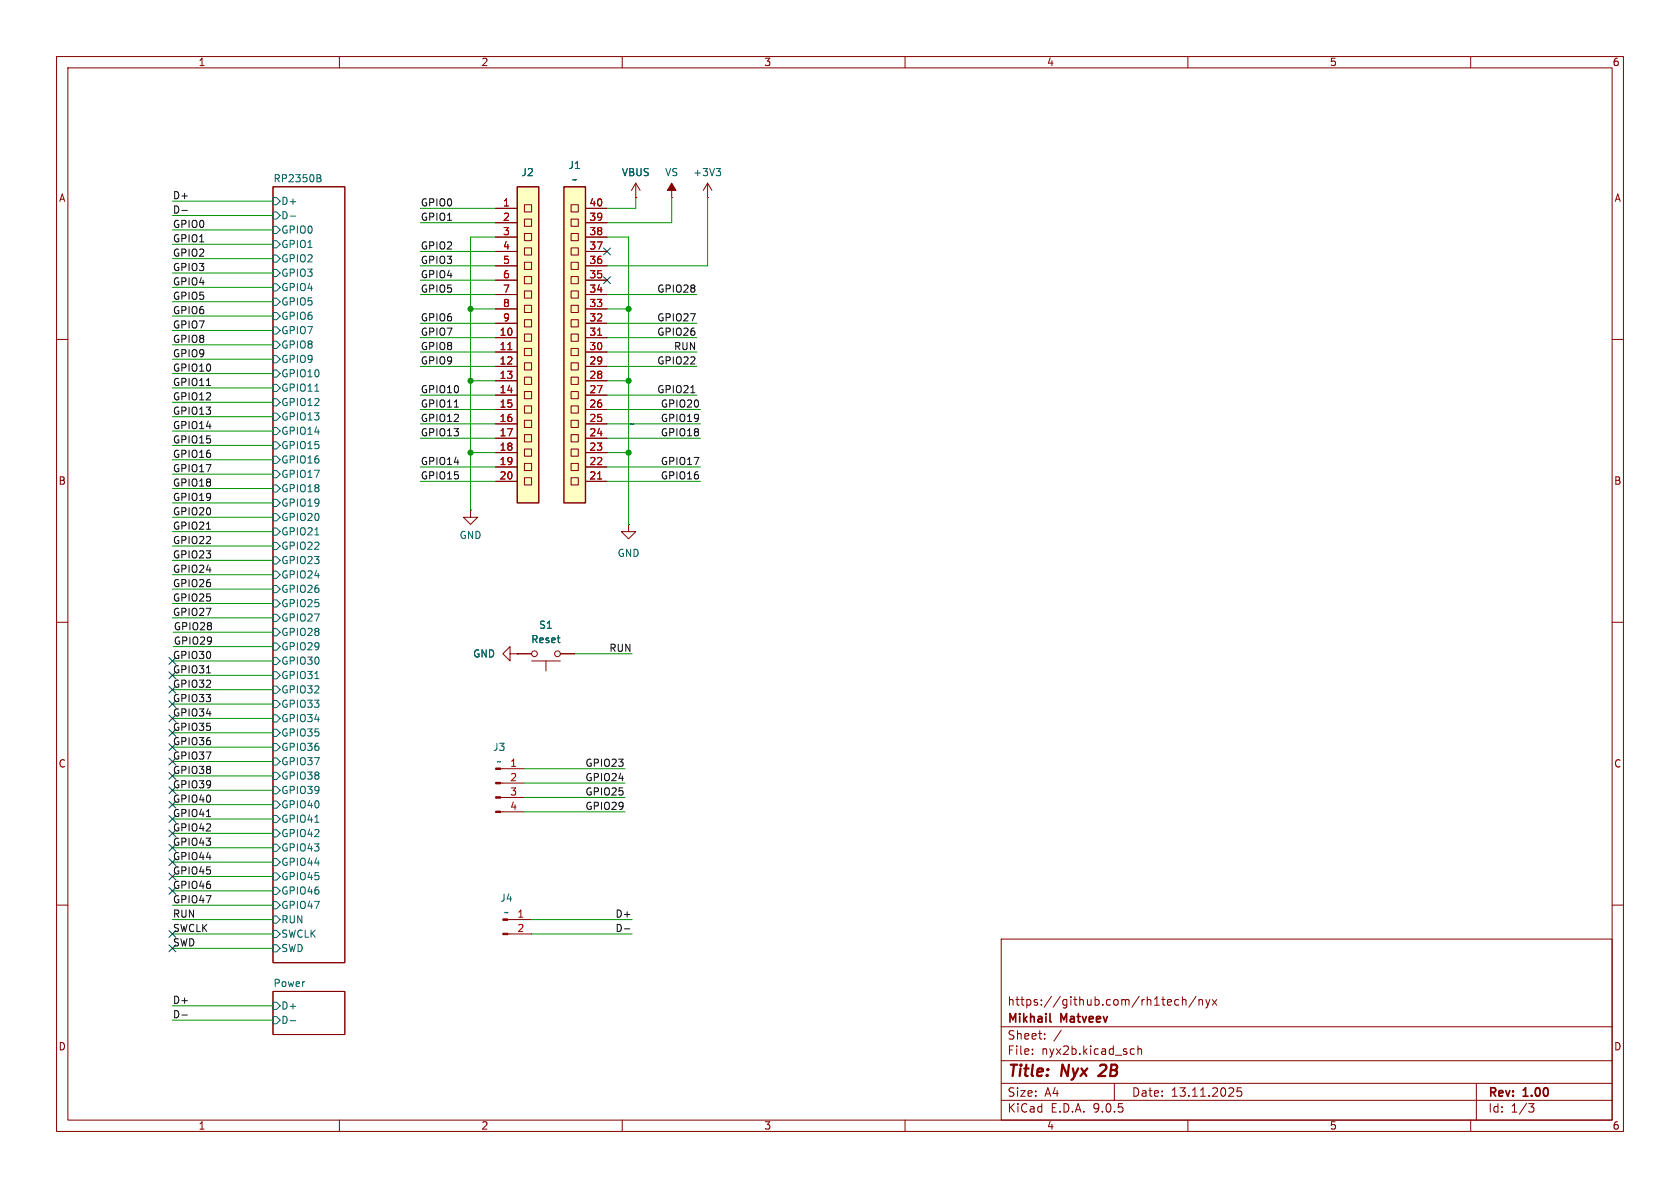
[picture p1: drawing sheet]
<svg xmlns="http://www.w3.org/2000/svg" width="297mm" height="210mm" viewBox="0 0 297 210" stroke-linecap="round" stroke-linejoin="round" font-family="sans-serif">
<g fill="none" stroke="#840000" stroke-width=".18">
<path d="M10 10h277v190h-277zM12 12h273v186h-273zM60 10v2M110 10v2M160 10v2M210 10v2M260 10v2M48.3 33h12.7v137.2h-12.7zM125.1 34.9h.1M125.1 32.4l-.8 1.3M125.1 32.4l.8 1.3M125.1 32.4v2.5"/>
<path d="M10 60h2M285 60h2M10 110h2M285 110h2M10 160h2M48.3 175.3h12.7v7.6h-12.7zM177 166h108v32h-108zM206.5 177.6h.5M206.5 176.8l.4-.1 .2 .4-.7 .1M208.4 176.8l-.4-.1-.3 .3v.4l.1 .2h.6M209 176.8l.2-.1 .4 .1 .1 .9M209 176.2v1.5"/>
<path d="M211.5 176.1l-1.3 2M212 176.8l.2-.1 .3 .1 .1 .9M212 176.7v1M213.2 176.7l.3 1M213.5 177.7l-.1 .4-.2 .1M213.9 176.7l-.4 1M214.3 176.7l.8 1M215.1 176.7l-.8 1M285 160h2M60 198v2M110 198v2M160 198v2"/>
<path d="M177 194.5h108M177 191.5h108M177 187.5h108M177 181.5h108M182.5 186.3v.1M182.5 185.5v.1M184.7 183.6v.1M184.7 182.8v.1M187.6 182.1l-1.3 2M197 191.5v3M200.1 185.4l.4 .1M200.5 186.3l-.4 .1"/>
<path d="M201.2 185.5l.2-.1 .3 .1 .1 .9M201.2 184.9v1.5M210 198v2M219.5 192.3h-.8v.7l.2-.1h.5l.1 .3v.5l-.3 .1-.5-.1M260 198v2M261 191.5v6.5M270.2 195.1h1l-.5 .6 .4 .1 .1 .5-.3 .3h-.4"/>
</g>
<path d="M195.4 189.1l-1.2 1.1h1.2" fill="none" stroke="#840000" stroke-width=".4"/>
<path d="M185.6 180.5l.2 .2" fill="none" stroke="#840000" stroke-width=".3"/>
<g fill="none" stroke="#006464" stroke-width=".18">
<path d="M48.3 34.9h.6l.6 .7-.6 .6h-.6zM48.3 37.5h.6l.6 .6-.6 .6h-.6zM51.3 38.2h1M56 30.9l.6 .1 .1 .2-.2 .3M56 31.5h.5M56.5 31.5l.3 .2-.1 .3-.7 .1M126.6 29.8h.8l-.4 .5M127.2 30.3l.2 .2v.3l-.2 .3M48.3 40h.6l.6 .6-.6 .7h-.6zM48.3 42.5h.6l.6 .7-.6 .6h-.6zM48.3 45.1h.6l.6 .6-.6 .7h-.6zM48.3 47.6h.6l.6 .7-.6 .6h-.6z"/>
<path d="M48.3 50.2h.6l.6 .6-.6 .6h-.6zM48.3 52.7h.6l.6 .6-.6 .7h-.6zM48.3 55.2h.6l.6 .7-.6 .6h-.6zM48.3 57.8h.6l.6 .6-.6 .7h-.6zM48.3 60.3h.6l.6 .7-.6 .6h-.6zM48.3 62.9h.6l.6 .6-.6 .6h-.6zM48.3 65.4h.6l.6 .6-.6 .7h-.6zM48.3 67.9h.6l.6 .7-.6 .6h-.6zM48.3 70.5h.6l.6 .6-.6 .7h-.6zM48.3 73h.6l.6 .7-.6 .6h-.6zM48.3 75.6h.6l.6 .6-.6 .6h-.6zM48.3 78.1h.6l.6 .6-.6 .7h-.6z"/>
<path d="M55.7 69.2h.7M48.3 80.6h.6l.6 .7-.6 .6h-.6zM48.3 83.2h.6l.6 .6-.6 .7h-.6zM48.3 85.7h.6l.6 .7-.6 .6h-.6zM48.3 88.3h.6l.6 .6-.6 .6h-.6zM48.3 90.8h.6l.6 .6-.6 .7h-.6zM48.3 93.3h.6l.6 .7-.6 .6h-.6zM48.3 95.9h.6l.6 .6-.6 .7h-.6zM48.3 98.4h.6l.6 .7-.6 .6h-.6zM55.7 94.6h.7M48.3 101h.6l.6 .6-.6 .6h-.6zM48.3 103.5h.6l.6 .6-.6 .7h-.6z"/>
<path d="M48.3 108.6h.6l.6 .6-.6 .7h-.6zM48.3 111.1h.6l.6 .7-.6 .6h-.6zM48.3 113.7h.6l.6 .6-.6 .6h-.6zM48.3 106h.6l.6 .7-.6 .6h-.6zM48.3 116.2h.6l.6 .6-.6 .7h-.6zM48.3 118.7h.6l.6 .7-.6 .6h-.6zM55.7 120h.7M48.3 121.3h.6l.6 .6-.6 .7h-.6zM48.3 123.8h.6l.6 .7-.6 .6h-.6zM48.3 126.4h.6l.6 .6-.6 .6h-.6zM48.3 128.9h.6l.6 .6-.6 .7h-.6zM48.3 131.4h.6l.6 .7-.6 .6h-.6z"/>
<path d="M48.3 134h.6l.6 .6-.6 .7h-.6zM48.3 136.5h.6l.6 .7-.6 .6h-.6zM48.3 139.1h.6l.6 .6-.6 .6h-.6zM48.3 141.6h.6l.6 .6-.6 .7h-.6zM48.3 144.1h.6l.6 .7-.6 .6h-.6zM48.3 146.7h.6l.6 .6-.6 .7h-.6zM48.3 149.2h.6l.6 .7-.6 .6h-.6zM48.3 151.8h.6l.6 .6-.6 .6h-.6zM48.3 154.3h.6l.6 .6-.6 .7h-.6zM48.3 156.8h.6l.6 .7-.6 .6h-.6zM48.3 159.4h.6l.6 .6-.6 .7h-.6zM55.7 145.4h.7"/>
<path d="M48.3 161.9h.6l.6 .7-.6 .6h-.6zM48.3 164.5h.6l.6 .6-.6 .6h-.6zM48.3 167h.6l.6 .6-.6 .7h-.6zM48.3 177.2h.6l.6 .6-.6 .6h-.6zM48.3 179.7h.6l.6 .6-.6 .7h-.6zM51.3 180.4h1"/>
</g>
<path d="M99.7 33h3.8v55.9h-3.8z" fill="#ffffc2"/>
<path d="M99.7 33h3.8v55.9h-3.8z" fill="none" stroke="#840000" stroke-width=".25"/>
<g fill="none" stroke="#840000" stroke-width=".18">
<path d="M101 36.2h1.2v1.3h-1.2zM101 38.7h1.2v1.3h-1.2zM103.5 36.8h3.8M103.5 39.4h3.8M101 41.3h1.2v1.2h-1.2zM101 43.8h1.2v1.3h-1.2zM101 46.4h1.2v1.2h-1.2zM101 48.9h1.2v1.3h-1.2zM101 51.4h1.2v1.3h-1.2zM101 54h1.2v1.2h-1.2zM101 56.5h1.2v1.3h-1.2zM101 59.1h1.2v1.2h-1.2z"/>
<path d="M103.5 41.9h3.8M103.5 44.5h3.8M103.5 47h3.8M103.5 49.5h3.8M103.5 52.1h3.8M103.5 54.6h3.8M103.5 57.2h3.8M103.5 59.7h3.8M101 61.6h1.2v1.3h-1.2zM101 64.1h1.2v1.3h-1.2zM101 66.7h1.2v1.2h-1.2zM101 69.2h1.2v1.3h-1.2z"/>
<path d="M101 71.8h1.2v1.2h-1.2zM101 74.3h1.2v1.3h-1.2zM101 76.8h1.2v1.3h-1.2zM101 79.4h1.2v1.2h-1.2zM103.5 62.2h3.8M103.5 64.8h3.8M103.5 67.3h3.8M103.5 69.9h3.8M103.5 72.4h3.8M103.5 74.9h3.8M103.5 77.5h3.8M83.2 90.2v1.2h1.3l-1.3 1.3-1.3-1.3h1.3"/>
<path d="M83.2 90.2h.1M101 81.9h1.2v1.3h-1.2zM101 84.5h1.2v1.2h-1.2zM103.5 80h3.8M103.5 82.6h3.8M103.5 85.1h3.8M111.1 92.7v1.3h1.3l-1.3 1.3-1.2-1.3h1.2M111.1 92.7h.1M90.2 115.6v-1.3l-1.3 1.3 1.3 1.2v-1.2h1.2M91.4 115.6h.1M91.4 115.6h2.6M94 116.8h5.1"/>
<path d="M96.5 116.8v1.8M99.1 115.6h2.5M88.5 135.9h4.2M88.5 138.4h4.2M88.5 141h4.2M88.5 143.5h4.2M89.8 162.6h4.2M89.8 165.1h4.2"/>
<circle cx="94.5" cy="115.6" r=".51"/>
<circle cx="98.6" cy="115.6" r=".51"/>
</g>
<path d="M105.7 59.3h.7M105.7 84.7h.7" fill="none" stroke="#a90000" stroke-width=".18"/>
<g fill="#840000" stroke="#840000" stroke-width=".18">
<path d="M88.9 162.4h.9v.3h-.9z"/>
<path d="M88.9 165h.9v.2h-.9z"/>
<path d="M87.6 135.8h.9v.2h-.9z"/>
<path d="M87.6 138.3h.9v.3h-.9z"/>
<path d="M87.6 140.8h.9v.3h-.9z"/>
<path d="M87.6 143.4h.9v.2h-.9z"/>
</g>
<path d="M91.4 33h3.8v55.9h-3.8z" fill="#ffffc2"/>
<path d="M91.4 33h3.8v55.9h-3.8z" fill="none" stroke="#840000" stroke-width=".25"/>
<g fill="none" stroke="#840000" stroke-width=".18">
<path d="M87.6 36.8h3.8M87.6 39.4h3.8M92.7 36.2h1.3v1.3h-1.3zM92.7 38.7h1.3v1.3h-1.3zM103.5 36.8h3.8M103.5 39.4h3.8M112.4 34.9h.1M112.4 32.4l-.8 1.3M112.4 32.4l.8 1.3M112.4 32.4v2.5M118.7 34.9h.1M118.7 32.4v2.5"/>
<path d="M87.6 41.9h3.8M87.6 44.5h3.8M87.6 47h3.8M87.6 49.5h3.8M87.6 52.1h3.8M87.6 54.6h3.8M87.6 57.2h3.8M87.6 59.7h3.8M92.7 41.3h1.3v1.2h-1.3zM92.7 43.8h1.3v1.3h-1.3zM92.7 46.4h1.3v1.2h-1.3zM92.7 48.9h1.3v1.3h-1.3z"/>
<path d="M92.7 51.4h1.3v1.3h-1.3zM92.7 54h1.3v1.2h-1.3zM92.7 56.5h1.3v1.3h-1.3zM92.7 59.1h1.3v1.2h-1.3zM103.5 41.9h3.8M103.5 44.5h3.8M103.5 47h3.8M103.5 49.5h3.8M103.5 52.1h3.8M103.5 54.6h3.8M103.5 57.2h3.8M103.5 59.7h3.8"/>
<path d="M87.6 62.2h3.8M87.6 64.8h3.8M87.6 67.3h3.8M87.6 69.9h3.8M87.6 72.4h3.8M87.6 74.9h3.8M87.6 77.5h3.8M92.7 61.6h1.3v1.3h-1.3zM92.7 64.1h1.3v1.3h-1.3zM92.7 66.7h1.3v1.2h-1.3zM92.7 69.2h1.3v1.3h-1.3zM92.7 71.8h1.3v1.2h-1.3z"/>
<path d="M92.7 74.3h1.3v1.3h-1.3zM92.7 76.8h1.3v1.3h-1.3zM92.7 79.4h1.3v1.2h-1.3zM103.5 62.2h3.8M103.5 64.8h3.8M103.5 67.3h3.8M103.5 69.9h3.8M103.5 72.4h3.8M103.5 74.9h3.8M103.5 77.5h3.8M87.6 80h3.8M87.6 82.6h3.8"/>
<path d="M87.6 85.1h3.8M92.7 81.9h1.3v1.3h-1.3zM92.7 84.5h1.3v1.2h-1.3zM103.5 80h3.8M103.5 82.6h3.8M103.5 85.1h3.8M91.4 115.6h.1M91.4 115.6h2.6M99.1 115.6h2.5"/>
</g>
<path d="M105.7 59.3h.7M89.8 61.8h.7M105.7 84.7h.7" fill="none" stroke="#a90000" stroke-width=".18"/>
<path d="M118.7 32.4l.8 1.3h-1.5z" fill="#840000" stroke="#840000" stroke-width=".18"/>
<path d="M32.2 37.2h.9M36.5 68.2h.7M80.3 72h.7M122.1 69.4h.7M36.5 93.6h.7M36.5 119h.7M36.5 144.4h.7M32.2 179.4h.9M110.4 164.2h1" fill="none" stroke="#0f0f0f" stroke-width=".18"/>
<g fill="none" stroke="#009600" stroke-width=".18">
<path d="M30.5 38.1h17.8M30.5 35.6h17.8M74.3 36.8h13.3M74.3 39.4h13.3M112.4 34.9v1.9h-5.1M118.7 34.9v4.5h-11.4M125.1 34.9v12.1h-17.8M30.5 50.8h17.8M30.5 48.3h17.8M30.5 43.2h17.8M30.5 45.7h17.8M30.5 40.6h17.8"/>
<path d="M30.5 53.3h17.8M30.5 55.9h17.8M30.5 58.4h17.8M74.3 47h13.3M74.3 57.2h13.3M74.3 52.1h13.3M74.3 44.5h13.3M74.3 59.7h13.3M74.3 49.5h13.3M83.2 54.6h4.4M87.6 41.9h-4.4v48.3M107.3 57.2h15.9"/>
<path d="M107.3 52.1h15.9M107.3 54.6h3.8M107.3 41.9h3.8v50.8M107.3 59.7h15.9M30.5 73.7h17.8M30.5 76.2h17.8M30.5 78.7h17.8M30.5 68.6h17.8M30.5 63.5h17.8M30.5 61h17.8M30.5 71.1h17.8M30.5 66h17.8"/>
<path d="M74.3 64.8h13.3M74.3 62.2h13.3M74.3 77.5h13.3M74.3 72.4h13.3M74.3 69.9h13.3M74.3 74.9h13.3M83.2 67.3h4.4M107.3 67.3h3.8M107.3 64.8h15.9M107.3 62.2h15.9M107.3 77.5h16.5M107.3 72.4h16.5"/>
<path d="M107.3 69.9h15.9M107.3 74.9h16.5M30.5 88.9h17.8M30.5 83.8h17.8M30.5 99.1h17.8M30.5 94h17.8M30.5 96.5h17.8M30.5 91.4h17.8M30.5 81.3h17.8M30.5 86.4h17.8M74.3 82.6h13.3M74.3 85.1h13.3"/>
<path d="M83.2 80h4.4M107.3 82.6h16.5M107.3 80h3.8M107.3 85.1h16.5M30.5 104.1h17.8M30.5 101.6h17.8M30.5 106.7h17.8M30.5 119.4h17.8M30.5 116.8h17.8M30.5 109.2h17.8M30.6 111.8h17.7M30.6 114.3h17.7"/>
<path d="M101.6 115.6h10.2M30.5 124.5h17.8M30.5 129.5h17.8M30.5 127h17.8M30.5 121.9h17.8M30.5 134.6h17.8M30.5 137.2h17.8M30.5 139.7h17.8M30.5 132.1h17.8M92.7 135.9h17.8M92.7 138.4h17.8M30.5 154.9h17.8"/>
<path d="M30.5 149.9h17.8M30.5 157.5h17.8M30.5 152.4h17.8M30.5 142.2h17.8M30.5 147.3h17.8M30.5 144.8h17.8M92.7 143.5h17.8M92.7 141h17.8M30.5 165.1h17.8M30.5 160h17.8M30.5 162.6h17.8M30.5 167.6h17.8"/>
<path d="M30.5 177.8h17.8M94 165.1h17.8M94 162.6h17.8M30.5 180.3h17.8"/>
</g>
<g fill="none" stroke="#000084" stroke-width=".18">
<path d="M106.7 48.9l1.2 1.2M106.7 43.8l1.2 1.3M107.9 48.9l-1.2 1.2M107.9 43.8l-1.2 1.3M29.9 116.2l1.2 1.2M29.9 118.8l1.2 1.2M31.1 116.2l-1.2 1.2M31.1 118.8l-1.2 1.2M29.9 126.4l1.2 1.2M29.9 128.9l1.2 1.2M29.9 123.9l1.2 1.2M29.9 131.5l1.2 1.2"/>
<path d="M29.9 134l1.2 1.2M29.9 139.1l1.2 1.2M29.9 136.6l1.2 1.2M29.9 121.3l1.2 1.2M31.1 126.4l-1.2 1.2M31.1 128.9l-1.2 1.2M31.1 123.9l-1.2 1.2M31.1 131.5l-1.2 1.2M31.1 134l-1.2 1.2M31.1 139.1l-1.2 1.2M31.1 136.6l-1.2 1.2M31.1 121.3l-1.2 1.2"/>
<path d="M29.9 154.3l1.2 1.2M29.9 151.8l1.2 1.2M29.9 156.9l1.2 1.2M29.9 144.2l1.2 1.2M29.9 141.6l1.2 1.2M29.9 146.7l1.2 1.2M29.9 149.3l1.2 1.2M31.1 154.3l-1.2 1.2M31.1 151.8l-1.2 1.2M31.1 156.9l-1.2 1.2M31.1 144.2l-1.2 1.2M31.1 141.6l-1.2 1.2"/>
<path d="M31.1 146.7l-1.2 1.2M31.1 149.3l-1.2 1.2M29.9 164.5l1.2 1.2M29.9 167l1.2 1.2M31.1 164.5l-1.2 1.2M31.1 167l-1.2 1.2"/>
</g>
<g fill="#009600" stroke="#009600" stroke-width=".18">
<circle cx="111.1" cy="67.3" r=".46"/>
<circle cx="83.2" cy="54.6" r=".46"/>
<circle cx="83.2" cy="67.3" r=".46"/>
<circle cx="111.1" cy="54.6" r=".46"/>
<circle cx="111.1" cy="80" r=".46"/>
<circle cx="83.2" cy="80" r=".46"/>
</g>
<g font-size="2.8" fill="#840000">
<text x="178" y="190.9">Title:</text>
<text x="187.7" y="190.9">Nyx</text>
<text x="195.2" y="190.9">2B</text>
</g>
<g font-size="2.1" fill="#840000">
<text x="178" y="178">https://github.com/rh1tech/nyx</text>
<text x="178" y="184">Sheet:</text>
<text x="178" y="181.2">Mikhail</text>
<text x="187.6" y="181.2">Matveev</text>
<text x="178" y="186.7">File:</text>
<text x="184.1" y="186.7">nyx2b.kicad_sch</text>
<text x="178" y="196.9">KiCad</text>
<text x="178" y="194.1">Size:</text>
<text x="184.7" y="194.1">A4</text>
<text x="185.7" y="196.9">E.D.A.</text>
<text x="193.3" y="196.9">9.0.5</text>
<text x="200" y="194.1">Date:</text>
<text x="207" y="194.1">13.11.2025</text>
<text x="263" y="194.3">Rev:</text>
<text x="263" y="196.9">Id:</text>
<text x="267.1" y="196.9">1/3</text>
<text x="269.4" y="194.3">1.00</text>
</g>
<g font-size="1.8" fill="#840000">
<text x="35" y="11.9">1</text>
<text x="85" y="11.9">2</text>
<text x="135" y="11.9">3</text>
<text x="185" y="11.9">4</text>
<text x="235" y="11.9">5</text>
<text x="285" y="11.9">6</text>
<text x="10.3" y="35.9">A</text>
<text x="285.3" y="35.9">A</text>
<text x="10.3" y="85.9">B</text>
<text x="285.3" y="85.9">B</text>
<text x="10.3" y="135.9">C</text>
<text x="285.3" y="135.9">C</text>
<text x="10.3" y="185.9">D</text>
<text x="285.3" y="185.9">D</text>
<text x="35" y="199.9">1</text>
<text x="85" y="199.9">2</text>
<text x="135" y="199.9">3</text>
<text x="185" y="199.9">4</text>
<text x="235" y="199.9">5</text>
<text x="285" y="199.9">6</text>
</g>
<g font-size="1.8" fill="#0f0f0f">
<text x="30.5" y="35.3">D+</text>
<text x="30.5" y="40.4">GPIO0</text>
<text x="30.5" y="37.8">D-</text>
<text x="74.3" y="36.6">GPIO0</text>
<text x="74.3" y="39.1">GPIO1</text>
<text x="30.5" y="48">GPIO3</text>
<text x="30.5" y="45.5">GPIO2</text>
<text x="30.5" y="42.9">GPIO1</text>
<text x="74.3" y="46.7">GPIO3</text>
<text x="74.3" y="44.2">GPIO2</text>
<text x="30.5" y="50.5">GPIO4</text>
<text x="30.5" y="53.1">GPIO5</text>
<text x="74.3" y="49.3">GPIO4</text>
<text x="74.3" y="51.8">GPIO5</text>
<text x="116.1" y="51.8">GPIO28</text>
<text x="30.5" y="58.2">GPIO7</text>
<text x="30.5" y="55.6">GPIO6</text>
<text x="74.3" y="56.9">GPIO6</text>
<text x="74.3" y="59.4">GPIO7</text>
<text x="116.1" y="59.4">GPIO26</text>
<text x="116.1" y="56.9">GPIO27</text>
<text x="30.5" y="65.8">GPIO10</text>
<text x="30.5" y="60.7">GPIO8</text>
<text x="30.5" y="63.2">GPIO9</text>
<text x="74.3" y="62">GPIO8</text>
<text x="74.3" y="64.5">GPIO9</text>
<text x="116.1" y="64.5">GPIO22</text>
<text x="119.1" y="62">RUN</text>
<text x="30.5" y="68.3">GPIO11</text>
<text x="30.5" y="70.9">GPIO12</text>
<text x="74.3" y="69.6">GPIO10</text>
<text x="116.1" y="69.6">GPIO21</text>
<text x="30.5" y="75.9">GPIO14</text>
<text x="30.5" y="73.4">GPIO13</text>
<text x="74.3" y="74.7">GPIO12</text>
<text x="74.3" y="72.1">GPIO11</text>
<text x="74.3" y="77.2">GPIO13</text>
<text x="116.7" y="74.7">GPIO19</text>
<text x="116.7" y="72.1">GPIO20</text>
<text x="116.7" y="77.2">GPIO18</text>
<text x="30.5" y="81">GPIO16</text>
<text x="30.5" y="83.6">GPIO17</text>
<text x="30.5" y="78.5">GPIO15</text>
<text x="74.3" y="82.3">GPIO14</text>
<text x="116.7" y="82.3">GPIO17</text>
<text x="30.5" y="86.1">GPIO18</text>
<text x="30.5" y="88.6">GPIO19</text>
<text x="74.3" y="84.8">GPIO15</text>
<text x="116.7" y="84.8">GPIO16</text>
<text x="30.5" y="91.2">GPIO20</text>
<text x="30.5" y="93.7">GPIO21</text>
<text x="30.5" y="96.3">GPIO22</text>
<text x="30.5" y="98.8">GPIO23</text>
<text x="30.5" y="101.3">GPIO24</text>
<text x="30.5" y="103.9">GPIO26</text>
<text x="30.5" y="106.4">GPIO25</text>
<text x="30.5" y="109">GPIO27</text>
<text x="30.6" y="111.5">GPIO28</text>
<text x="30.5" y="116.6">GPIO30</text>
<text x="30.5" y="119.1">GPIO31</text>
<text x="30.6" y="114">GPIO29</text>
<text x="107.6" y="115.3">RUN</text>
<text x="30.5" y="124.2">GPIO33</text>
<text x="30.5" y="121.7">GPIO32</text>
<text x="30.5" y="131.8">GPIO36</text>
<text x="30.5" y="126.7">GPIO34</text>
<text x="30.5" y="129.3">GPIO35</text>
<text x="30.5" y="134.4">GPIO37</text>
<text x="30.5" y="136.9">GPIO38</text>
<text x="103.4" y="135.6">GPIO23</text>
<text x="30.5" y="139.4">GPIO39</text>
<text x="30.5" y="142">GPIO40</text>
<text x="103.4" y="143.2">GPIO29</text>
<text x="103.4" y="138.2">GPIO24</text>
<text x="103.4" y="140.7">GPIO25</text>
<text x="30.5" y="144.5">GPIO41</text>
<text x="30.5" y="147.1">GPIO42</text>
<text x="30.5" y="149.6">GPIO43</text>
<text x="30.5" y="154.7">GPIO45</text>
<text x="30.5" y="152.1">GPIO44</text>
<text x="30.5" y="157.2">GPIO46</text>
<text x="30.5" y="159.8">GPIO47</text>
<text x="30.5" y="162.3">RUN</text>
<text x="30.5" y="164.8">SWCLK</text>
<text x="30.5" y="167.4">SWD</text>
<text x="108.7" y="164.8">D-</text>
<text x="108.7" y="162.3">D+</text>
<text x="30.5" y="177.5">D+</text>
<text x="30.5" y="180.1">D-</text>
</g>
<g font-size="1.8" fill="#006464">
<text x="48.3" y="32.3">RP2350B</text>
<text x="92.1" y="31.3">J2</text>
<text x="100.4" y="30.1">J1</text>
<text x="101" y="32.6">~</text>
<text x="109.8" y="31.3">VBUS</text>
<text x="117.5" y="31.3">VS</text>
<text x="122.5" y="31.3">+3V3</text>
<text x="49.6" y="36.4">D+</text>
<text x="49.6" y="39">D-</text>
<text x="49.6" y="41.5">GPIO0</text>
<text x="49.6" y="44">GPIO1</text>
<text x="49.6" y="46.6">GPIO2</text>
<text x="49.6" y="49.1">GPIO3</text>
<text x="49.6" y="51.7">GPIO4</text>
<text x="49.6" y="54.2">GPIO5</text>
<text x="49.6" y="56.7">GPIO6</text>
<text x="49.6" y="59.3">GPIO7</text>
<text x="49.6" y="61.8">GPIO8</text>
<text x="49.6" y="64.4">GPIO9</text>
<text x="49.6" y="66.9">GPIO10</text>
<text x="49.6" y="69.4">GPIO11</text>
<text x="49.6" y="72">GPIO12</text>
<text x="49.6" y="74.5">GPIO13</text>
<text x="49.6" y="77.1">GPIO14</text>
<text x="111.2" y="75.8">~</text>
<text x="49.6" y="79.6">GPIO15</text>
<text x="49.6" y="82.1">GPIO16</text>
<text x="49.6" y="84.7">GPIO17</text>
<text x="49.6" y="87.2">GPIO18</text>
<text x="49.6" y="89.8">GPIO19</text>
<text x="49.6" y="92.3">GPIO20</text>
<text x="49.6" y="94.8">GPIO21</text>
<text x="81.1" y="95.5">GND</text>
<text x="49.6" y="97.4">GPIO22</text>
<text x="49.6" y="99.9">GPIO23</text>
<text x="109.1" y="98.7">GND</text>
<text x="49.6" y="102.5">GPIO24</text>
<text x="49.6" y="105">GPIO26</text>
<text x="49.6" y="107.5">GPIO25</text>
<text x="49.6" y="110.1">GPIO27</text>
<text x="49.6" y="112.6">GPIO28</text>
<text x="93.8" y="113.9">Reset</text>
<text x="95.2" y="111.4">S1</text>
<text x="49.6" y="115.2">GPIO29</text>
<text x="49.6" y="117.7">GPIO30</text>
<text x="83.5" y="116.4">GND</text>
<text x="49.6" y="120.2">GPIO31</text>
<text x="49.6" y="122.8">GPIO32</text>
<text x="49.6" y="125.3">GPIO33</text>
<text x="49.6" y="127.9">GPIO34</text>
<text x="49.6" y="130.4">GPIO35</text>
<text x="49.6" y="132.9">GPIO36</text>
<text x="49.6" y="135.5">GPIO37</text>
<text x="87.1" y="132.9">J3</text>
<text x="87.7" y="135.5">~</text>
<text x="49.6" y="138">GPIO38</text>
<text x="49.6" y="140.6">GPIO39</text>
<text x="49.6" y="143.1">GPIO40</text>
<text x="49.6" y="145.6">GPIO41</text>
<text x="49.6" y="148.2">GPIO42</text>
<text x="49.6" y="150.7">GPIO43</text>
<text x="49.6" y="153.3">GPIO44</text>
<text x="49.6" y="155.8">GPIO45</text>
<text x="49.6" y="158.3">GPIO46</text>
<text x="49.6" y="160.9">GPIO47</text>
<text x="88.3" y="159.6">J4</text>
<text x="49.6" y="163.4">RUN</text>
<text x="49.6" y="166">SWCLK</text>
<text x="89" y="162.2">~</text>
<text x="49.6" y="168.5">SWD</text>
<text x="48.3" y="174.5">Power</text>
<text x="49.6" y="178.7">D+</text>
<text x="49.6" y="181.2">D-</text>
</g>
<g font-size="1.8" fill="#a90000">
<text x="88.8" y="36.6">1</text>
<text x="88.8" y="39.1">2</text>
<text x="88.8" y="41.7">3</text>
<text x="104.1" y="36.6">40</text>
<text x="104.1" y="39.1">39</text>
<text x="104.1" y="41.7">38</text>
<text x="88.8" y="44.2">4</text>
<text x="88.8" y="46.7">5</text>
<text x="104.1" y="44.2">37</text>
<text x="104.1" y="46.7">36</text>
<text x="88.8" y="49.3">6</text>
<text x="88.8" y="51.8">7</text>
<text x="104.1" y="49.3">35</text>
<text x="104.1" y="51.8">34</text>
<text x="88.2" y="59.4">10</text>
<text x="88.8" y="54.4">8</text>
<text x="88.8" y="56.9">9</text>
<text x="104.1" y="54.4">33</text>
<text x="104.1" y="56.9">32</text>
<text x="104.1" y="59.4">31</text>
<text x="88.2" y="62">11</text>
<text x="88.2" y="64.5">12</text>
<text x="104.1" y="62">30</text>
<text x="104.1" y="64.5">29</text>
<text x="88.2" y="67.1">13</text>
<text x="88.2" y="69.6">14</text>
<text x="104.1" y="67.1">28</text>
<text x="104.1" y="69.6">27</text>
<text x="88.2" y="72.1">15</text>
<text x="88.2" y="74.7">16</text>
<text x="88.2" y="77.2">17</text>
<text x="104.1" y="72.1">26</text>
<text x="104.1" y="74.7">25</text>
<text x="104.1" y="77.2">24</text>
<text x="88.2" y="79.8">18</text>
<text x="88.2" y="82.3">19</text>
<text x="104.1" y="79.8">23</text>
<text x="104.1" y="82.3">22</text>
<text x="88.2" y="84.8">20</text>
<text x="104.1" y="84.8">21</text>
<text x="90.1" y="135.6">1</text>
<text x="90.1" y="138.2">2</text>
<text x="90.1" y="140.7">3</text>
<text x="90.1" y="143.3">4</text>
<text x="91.4" y="162.3">1</text>
<text x="91.4" y="164.8">2</text>
</g>
</svg>
